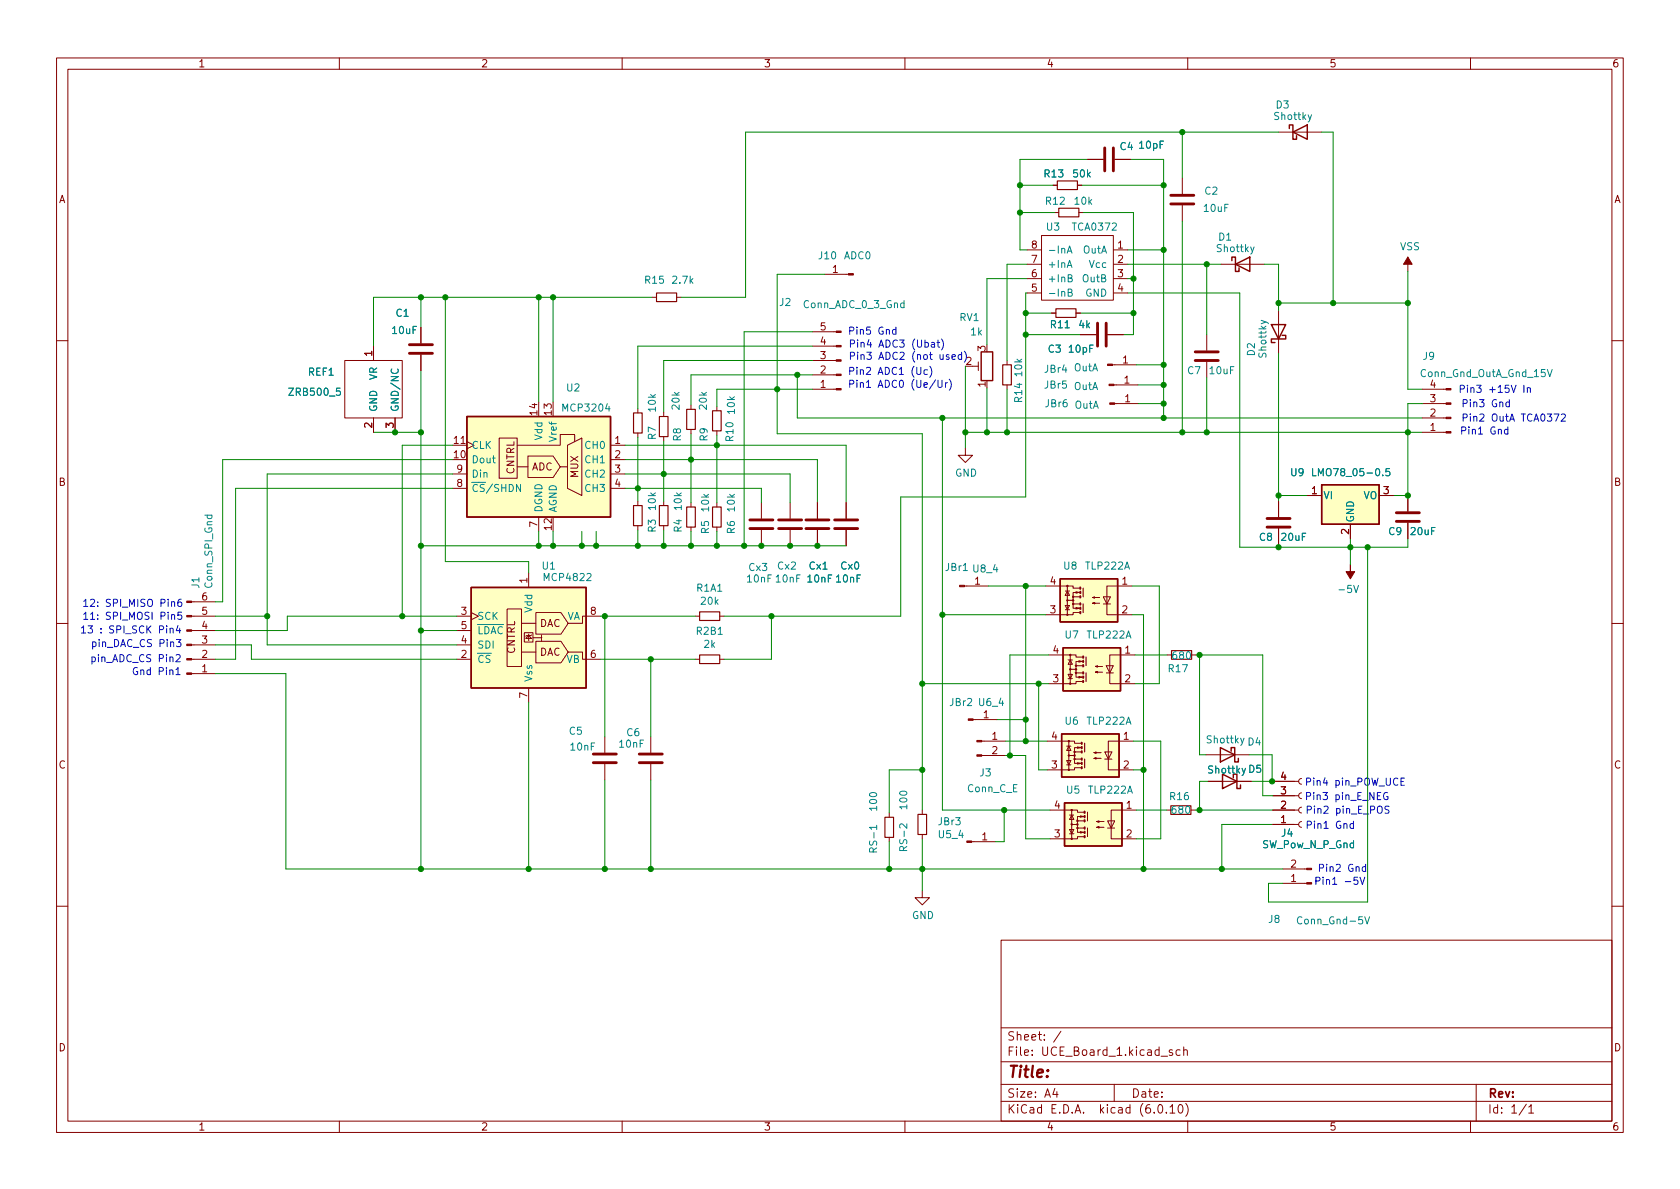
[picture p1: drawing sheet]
<svg xmlns="http://www.w3.org/2000/svg" width="297mm" height="210mm" viewBox="0 0 297 210" stroke-linecap="round" stroke-linejoin="round" font-family="sans-serif">
<g fill="none" stroke="#840000" stroke-width=".18">
<path d="M10 10.2h277v190.1h-277zM12 12.2h273v186.1h-273zM60 10.2v2M110 10.2v2M160 10.2v2M210 10.2v2M260 10.2v2M186.2 32.8h.7M186.4 37.6h.8M190.5 32.8h.8M190.8 37.6h.7M192.3 28.2h2.8"/>
<path d="M197.1 28.2h2.8M209 31.5v2.8M209 36.3v2.8M226.1 23.4h7.6M74.4 57.9v2.8M115.3 52.6h.8M119.6 52.6h.8M143.6 58.7h4.3M145.8 48.5h4.2M181.6 44.2h2.5M181.6 46.7h2.5M181.6 49.3h2.5"/>
<path d="M181.6 51.8h2.5M184.1 41.7h12.7v11.4h-12.7zM185.9 55.4h.8M190.2 55.4h.8M191 59.2h2.8M195.8 59.2h2.8M196.8 44.2h2.6M196.8 46.7h2.6M196.8 49.3h2.6M196.8 51.8h2.6M213.4 59.2v2.8M215.9 46.7h7.6"/>
<path d="M226.1 54.9v7.6M248.9 45.5v2.5M10 60.2h2M61 63.7h10.1v10.2h-10.1zM66 61.2v2.5M66 73.9v2.5M69.8 73.9v2.5M71.1 73.9h.1M74.4 62.7v2.8M80 78.7h2.5M82.5 78.1l1.3 .6-1.3 .7M88.3 77.5h3.1v7.1h-3.1z"/>
<path d="M100.3 78.7l2.6-1.2v10.1l-2.6-1.2zM101.6 78.1v-1.3h-2.5v1.9h-7.7M107.9 78.7h2.6M112.8 72.3v.7M112.8 76.6v.7M117.3 72.9v.8M117.3 77.2v.8M122.2 71.6v.8M122.2 75.9v.8M126.7 71.9v.7M126.7 76.2v.8M143.6 61.2h4.3"/>
<path d="M143.6 63.7h4.3M143.6 66.3h4.3M143.6 68.8h4.3M170.7 79.2v1.3h1.3l-1.3 1.3-1.3-1.3h1.3M172 64.8h1M173 64v1.5M178.1 63.7v.8M178.1 68.1v.7M196.7 64.5h4.2M197 68.1h4.2M197.1 71.4h4.2M213.4 64v2.8"/>
<path d="M251.5 71.4h4.2M251.5 68.8h4.2M251.5 73.9h4.2M251.5 76.4h4.2M285 60.2h2M80 83.8h2.5M80 86.4h2.5M91.4 82.5h1.9M93.3 80.6h4.5l1.3 1.9-1.3 1.9h-4.5zM95.2 91.4v2.6M99.1 82.5h1.2M107.9 81.3h2.6"/>
<path d="M107.9 83.8h2.6M107.9 86.4h2.6M112.8 88.6v.8M112.8 93v.7M117.3 88.6v.8M117.3 93v.7M122.2 88.9v.8M122.2 93.2v.8M126.7 88.9v.8M126.7 93.2v.8M134.6 88.9v2.8M134.6 93.7v2.8"/>
<path d="M139.7 88.9v2.8M139.7 93.7v2.8M144.5 88.9v2.8M144.5 93.7v2.8M149.6 88.9v2.8M149.6 93.7v2.8M226.1 88.6v2.8M226.1 93.5v2.8M231.1 87.6h2.6M238.8 92.7v2.5M243.8 87.6h2.6M248.9 87.6v2.8"/>
<path d="M248.9 92.5v2.7M10 110.2h2M33.9 116.6h4.2M33.9 109h4.2M33.9 114h4.2M33.9 111.5h4.2M33.9 106.4h4.2M33.9 119.1h4.2M80.8 116.6h2.5M80.8 109h2.5M80.8 114h2.5M80.8 111.5h2.5"/>
<path d="M83.3 108.3l1.3 .7-1.3 .6M89.7 107.7h2.5v10.2h-2.5zM92.2 110.2h2.5M92.2 115.3h2.5M92.7 111.9h1.5v1.6h-1.5zM93.5 112.4l.5 .5h-1zM93.5 101.3v2.6M93.5 112.1v1.2M94 112.3l-.1 .1h-.8l-.1 .1M94.7 113.4h4.5l1.3 1.9-1.3 1.9h-4.5zM94.7 108.3h4.5l1.3 1.9-1.3 1.9h-4.5zM95.8 112.3v.5h-1.6"/>
<path d="M95.8 112.6v.8M100.5 115.3h2.5v1.3h3.2M106.2 109h-3.2v1.2h-2.5M122.9 116.6h.8M122.9 109h.8M127.3 116.6h.7M127.3 109h.7M170.5 103.6h4.3M184.9 103.6h4.8v.4h1.2M185.4 115.8h4.8v.4h1.2M188.3 107.1h.8l-.4 .7zM188.3 107.8h.8"/>
<path d="M188.3 104.5h.8M188.7 104.5l.4 .8h-.8zM188.7 106.2h1M188.7 103.6v5.1M188.8 119.2h.8l-.4 .8zM188.8 116.7h.8M189.2 116.7l.4 .8h-.8zM189.2 118.4h1M189.2 115.8v5.1M189.7 106.8v.8h1.2M190.2 119v.8h1.2M190.2 107.4l.6 .2-.6 .1z"/>
<path d="M190.2 104.6l.6 .2-.6 .1zM190.8 119.6l.5 .2-.5 .1zM190.8 116.8l.5 .2-.5 .1zM190.9 104.8h-1.2v.7M190.9 108.3h-1.2v.4h-4.8M190.9 105.5h-1.2v1.3h1.2M191.4 117h-1.2v.7M191.4 117.7h-1.2v1.3h1.2M193.2 106.7l.3-.2v.3l-.3-.1h1.2M193.2 105.7l.3-.2v.3l-.3-.1h1.2M193.7 118.9l.4-.2v.3l-.4-.1h1.2M193.7 117.9l.4-.2v.3l-.4-.1h1.2"/>
<path d="M195.1 105.5h1.2l-.6 1.3zM195.1 106.8h1.2M195.6 117.7h1.2l-.6 1.3zM195.6 119h1.2M200.2 103.6h-4.5v5.1h4.5M200.7 115.8h-4.5v5.1h4.5M206.4 115.8h.7M210.7 115.8h.8M285 110.2h2M93.5 121.7v2.5M106.9 130.3v2.8M106.9 135.1v2.8"/>
<path d="M115.1 130.3v2.8M115.1 135.1v2.8M172.1 127.2h4.2M173.6 133.6h4.2M173.6 131.1h4.2M185.2 131.1h4.8v.3h1.1M188.6 134.5h.8l-.4 .7zM188.6 135.2h.8M188.6 131.9h.8M188.8 120h.8M189 131.9l.4 .8h-.8zM189 133.6h1"/>
<path d="M189 131.1v5M190 134.2v.8h1.1M190.5 134.9l.5 .1-.5 .1zM190.5 132.1l.5 .1-.5 .1zM191.1 132.2h-1.1v.8M191.1 135.8h-1.1v.3h-4.8M191.1 133h-1.1v1.2h1.1M191.4 120.5h-1.2v.4h-4.8M193.4 134.1l.4-.1v.2l-.4-.1h1.3M193.4 133.1l.4-.1v.2l-.4-.1h1.3M195.3 133h1.3l-.6 1.2zM195.3 134.2h1.3"/>
<path d="M200.4 131.1h-4.4v5h4.4M213.2 133.5h7.7M213.6 138.2h7.6M225 138.2h4.6M230.1 137.7l-.3 .1-.2 .4 .2 .3 .3 .2M157.2 143.8v.7M157.2 148.1v.7M163.1 157.5v1.2h1.2l-1.2 1.3-1.3-1.3h1.3M163.1 143.3v.7M163.1 147.6v.7M171.8 148.8h4.2M185.7 143.3h4.8v.3h1.1"/>
<path d="M189.1 146.7h.8l-.4 .7zM189.1 147.4h.8M189.1 144.1h.8M189.5 144.1l.4 .8h-.8zM189.5 145.8h1M189.5 143.3v5M190.5 146.4v.8h1.1M191 147.1l.5 .1-.5 .1zM191 144.3l.5 .1-.5 .1zM191.6 144.4h-1.1v.8M191.6 147.9h-1.1v.4h-4.8M191.6 145.2h-1.1v1.2h1.1"/>
<path d="M193.9 146.3l.4-.1v.2l-.4-.1h1.3M193.9 145.3l.4-.1v.2l-.4-.1h1.3M195.8 145.2h1.3l-.6 1.2zM195.8 146.4h1.3M200.9 143.3h-4.4v5h4.4M206.2 143.3h.8M210.6 143.3h.7M225 140.7h4.6M225 143.3h4.6M225 145.8h4.6M226.8 153.7h4.2M226.8 156.2h4.2"/>
<path d="M230.1 140.2l-.3 .2-.2 .3 .2 .4 .3 .1M230.1 142.7l-.3 .2-.2 .4 .2 .3 .3 .2M230.1 145.3l-.3 .1-.2 .4 .2 .4 .3 .1M10 160.2h2M177 166.3h108v32h-108zM285 160.2h2M60 198.3v2M110 198.3v2M160 198.3v2M177 194.8h108M177 191.8h108M177 187.8h108"/>
<path d="M177 181.8h108M186.5 192.5l-.4 1h1M186.9 193v1M187.6 182.4l-1.3 1.9M197 191.8v3M204.9 195.4l.2-.1a.81 .81 0 0 1 .6 .7 .81 .81 0 0 1-.3 .8h-.2a.81 .81 0 0 1-.6-.6 .81 .81 0 0 1 .3-.8zM206.2 196.7v.1M206.9 195.8l.4-.5v1.5M206.9 196.8h.8M207.3 185.7l-.4-.1-.2 .2 .1 .3 .5 .1v.4h-.6M208.5 195.4l.1-.1a.81 .81 0 0 1 .6 .7 .81 .81 0 0 1-.3 .8h-.1a.81 .81 0 0 1-.6-.6 .81 .81 0 0 1 .3-.8zM208.6 185.7l-.4-.1-.3 .3v.4l.2 .3h.5"/>
<path d="M209.3 185.8l.2-.2 .4 .1v.9M209.3 185.1v1.5M209.6 195.1a1.72 1.72 0 0 1 0 2.3M210 198.3v2M260 198.3v2M261 191.8v6.5M269.9 195.3l-1.3 1.9M270.3 195.8l.4-.5v1.5M270.3 196.8h.9"/>
<circle cx="188.7" cy="103.6" r=".13"/>
<circle cx="188.7" cy="106.2" r=".13"/>
<circle cx="188.7" cy="108.7" r=".13"/>
<circle cx="189.2" cy="118.4" r=".13"/>
<circle cx="189.2" cy="115.8" r=".13"/>
<circle cx="189.7" cy="106.2" r=".13"/>
<circle cx="189.7" cy="105.5" r=".13"/>
<circle cx="189.7" cy="106.8" r=".13"/>
<circle cx="190.2" cy="118.4" r=".13"/>
<circle cx="190.2" cy="119" r=".13"/>
<circle cx="190.2" cy="117.7" r=".13"/>
<circle cx="189" cy="136.1" r=".13"/>
<circle cx="189" cy="133.6" r=".13"/>
<circle cx="189" cy="131.1" r=".13"/>
<circle cx="189.2" cy="120.9" r=".13"/>
<circle cx="190" cy="133.6" r=".13"/>
<circle cx="190" cy="134.2" r=".13"/>
<circle cx="190" cy="133" r=".13"/>
<circle cx="189.5" cy="148.3" r=".13"/>
<circle cx="189.5" cy="145.8" r=".13"/>
<circle cx="189.5" cy="143.3" r=".13"/>
<circle cx="190.5" cy="145.8" r=".13"/>
<circle cx="190.5" cy="146.4" r=".13"/>
<circle cx="190.5" cy="145.2" r=".13"/>
</g>
<g fill="none" stroke="#840000" stroke-width=".2">
<path d="M186.9 32h3.6v1.5h-3.6zM187.2 36.8h3.6v1.5h-3.6zM116.1 51.8h3.5v1.5h-3.5zM186.7 54.6h3.5v1.5h-3.5zM112 73h1.5v3.6h-1.5zM116.6 73.7h1.5v3.5h-1.5zM121.4 72.4h1.5v3.5h-1.5zM126 72.6h1.5v3.6h-1.5zM177.3 64.5h1.5v3.6h-1.5zM112 89.4h1.5v3.6h-1.5zM116.6 89.4h1.5v3.6h-1.5zM121.4 89.7h1.5v3.5h-1.5z"/>
<path d="M126 89.7h1.5v3.5h-1.5zM123.7 115.8h3.6v1.5h-3.6zM123.7 108.2h3.6v1.5h-3.6zM191.5 104v1.5M191.5 106.8v1.5M192 116.2v1.5M192 119v1.5M207.1 115.1h3.6v1.5h-3.6zM191.8 131.4v1.6M191.8 134.2v1.6M156.5 144.5h1.5v3.6h-1.5zM162.3 144h1.5v3.6h-1.5z"/>
<path d="M192.3 143.6v1.6M192.3 146.4v1.5M207 142.5h3.6v1.5h-3.6z"/>
</g>
<g fill="#840000" stroke="#840000" stroke-width=".18">
<path d="M150 48.4h.9v.2h-.9z"/>
<path d="M196.2 71.2h.9v.3h-.9z"/>
<path d="M147.9 58.5h.8v.3h-.8z"/>
<path d="M147.9 61.1h.8v.2h-.8z"/>
<path d="M147.9 63.6h.8v.3h-.8z"/>
<path d="M147.9 66.2h.8v.2h-.8z"/>
<path d="M147.9 68.7h.8v.3h-.8z"/>
<path d="M195.8 64.4h.9v.2h-.9z"/>
<path d="M196.1 67.9h.9v.3h-.9z"/>
<path d="M33 106.3h.9v.2h-.9z"/>
<path d="M33 108.8h.9v.3h-.9z"/>
<path d="M33 111.4h.9v.2h-.9z"/>
<path d="M33 113.9h.9v.3h-.9z"/>
<path d="M33 116.5h.9v.2h-.9z"/>
<path d="M33 119h.9v.2h-.9z"/>
<path d="M171.2 127.1h.9v.3h-.9z"/>
<path d="M172.7 133.5h.9v.2h-.9z"/>
<path d="M172.7 130.9h.9v.3h-.9z"/>
<path d="M169.7 103.5h.8v.3h-.8z"/>
<path d="M248.9 45.5l.8 1.2h-1.5z"/>
<path d="M238.8 99.8v1.3h.7l-.7 1.3-.8-1.3h.8z"/>
<path d="M231 153.5h.9v.3h-.9z"/>
<path d="M231 156.1h.9v.2h-.9z"/>
<path d="M170.9 148.7h.9v.3h-.9z"/>
<path d="M255.7 68.7h.8v.3h-.8z"/>
<path d="M255.7 71.2h.8v.3h-.8z"/>
<path d="M255.7 73.8h.8v.2h-.8z"/>
<path d="M255.7 76.3h.8v.3h-.8z"/>
</g>
<g fill="none" stroke="#840000" stroke-width=".25">
<path d="M228 22.7v-.6h.6v2.5h.6v-.6M228.6 23.4l2.5-1.3v2.5zM217.8 46.1v-.6h.6v2.5h.7v-.6M218.4 46.7l2.6-1.2v2.5zM224.8 57.4h2.5l-1.2 2.5zM226.7 59.3h.6v.6h-2.5v.7h.6M82.5 73.7h25.4v17.7h-25.4zM173.5 62.2h2v5.1h-2zM233.7 85.7h10.1v7h-10.1zM83.3 103.9h20.3v17.8h-20.3zM187.5 102.4h10.1v7.6h-10.1zM188 114.5h10.1v7.7h-10.1z"/>
<path d="M187.7 129.8h10.2v7.6h-10.2zM215.8 132.2l2.5 1.3-2.5 1.2zM216.2 136.9l2.5 1.3-2.5 1.2zM217.7 132.8v-.6h.6v2.5h.6v-.6M218.1 137.5v-.6h.6v2.5h.6v-.6M188.2 142h10.2v7.6h-10.2z"/>
</g>
<g fill="none" stroke="#840000" stroke-width=".51">
<path d="M195.3 26.2v4M196.8 26.2v4M207 36.1h4.1M207 34.5h4.1M194.1 57.1v4.1M195.6 57.1v4.1M72.4 62.5h4.1M72.4 61h4.1M211.3 63.7h4.1M211.3 62.2h4.1M132.6 91.9h4.1M132.6 93.5h4.1"/>
<path d="M137.7 91.9h4M137.7 93.5h4M142.5 91.9h4.1M142.5 93.5h4.1M147.6 91.9h4M147.6 93.5h4M224 93.2h4.1M224 91.7h4.1M246.9 92.2h4.1M246.9 90.7h4.1M104.9 133.3h4.1M104.9 134.9h4.1"/>
<path d="M113 133.3h4.1M113 134.9h4.1"/>
</g>
<g fill="none" stroke="#008484" stroke-width=".18">
<path d="M231.9 20.3l-.4 1.1-.2 .2M188.7 47.3l.4-1.3 .4 1.3M188.7 44.8l.4-1.3 .4 1.3M188.8 44.4h.6M188.9 51.7h.5l.1-.2v-.3l-.6-.1v1.3h.5l.1-.1 .1-.3-.3-.3M188.9 49.2l.5-.1 .1-.2v-.2l-.6-.1v1.2h.5l.1-.1 .1-.3-.3-.2M221.7 43.7l-.4 1.1-.2 .1M223 56.6l1.1 .5 .2 .1M69.3 65.3a.6 .6 0 0 0 .4 .8 .6 .6 0 0 0 .7-.6l-.1-.2M273.6 65.3l.4 1.3 .4-1.3M232.1 82.9v1.2h.6M245.7 82.9h-.6l-.1 .6 .2-.2 .4 .1 .2 .2-.1 .4-.2 .1-.5-.1"/>
<path d="M220 130.5l-.5 1.2-.1 .1M155 145.9v.8M241.3 162.1l.4 1.3 .5-1.3"/>
</g>
<g fill="#ffffc2" stroke="#ffffc2" stroke-width=".18">
<path d="M83.3 103.9h20.3v17.8h-20.3z"/>
<path d="M82.5 73.7h25.4v17.7h-25.4z"/>
<path d="M187.7 129.8h10.2v7.6h-10.2z"/>
<path d="M188 114.5h10.1v7.7h-10.1z"/>
<path d="M187.5 102.4h10.1v7.6h-10.1z"/>
<path d="M188.2 142h10.2v7.6h-10.2z"/>
<path d="M233.7 85.7h10.1v7h-10.1z"/>
</g>
<g fill="none" stroke="#840000" stroke-width=".36">
<path d="M191 108.2v.3M191 107.4v.3M191 105.4v.3M191 104.6v.3M191 103.9v.2M191 106.7v.2M191.5 119.6v.3M191.5 117.6v.3M191.5 116.8v.3M191.5 116.1v.2M191.5 118.9v.2M191.3 135.6v.3"/>
<path d="M191.3 134.9v.2M191.3 132.8v.3M191.3 132.1v.2M191.3 131.3v.3M191.3 134.1v.3M191.5 120.4v.2M191.8 147.8v.3M191.8 147.1v.2M191.8 145v.3M191.8 144.3v.2M191.8 143.5v.3M191.8 146.3v.3"/>
</g>
<g fill="none" stroke="#0000c2" stroke-width=".18">
<path d="M158.4 58.3h-.4l-.2 .2 .1 .5h.5M158.4 57.8v1.3M166.5 59.9a1.46 1.46 0 0 1 0 2M164 65.4h-.4l-.2 .2 .1 .6h.5M164.4 64.8a1.46 1.46 0 0 1 0 1.9M164.7 60.6h.5v.8M165.2 60.9h-.4l-.2 .2 .2 .3 .4-.1M165.4 67.2l-1.1 1.6M165.7 60.5h.4M165.8 67.2v1.1l.3 .2h.2l.3-.2v-1.1M165.8 60.1v1.1l.3 .2M167.2 67.7v.8"/>
<path d="M167.5 67.7l-.3 .2M167.8 62.8l-.3-.1-.2 .2 .1 .2 .4 .1v.3h-.5M167.8 67.1a1.46 1.46 0 0 1 0 1.9M168.3 63.1l.6-.1v-.2l-.4-.1-.2 .2 .1 .6h.5M170 62.8l-.3-.1-.3 .2 .1 .6h.5M170 62.3v1.3M170.5 62.1a1.46 1.46 0 0 1 0 1.9M266.6 76l-.4-.1-.2 .3 .1 .5h.5M266.6 75.5v1.3M266.9 71.2l-.4-.1-.2 .2 .1 .6h.5M266.9 70.7v1.2M269.4 68.1v1.3"/>
<path d="M270 68.7l.2-.2 .3 .1 .1 .8M270 68.5v.9M274.8 73.2h.8l-.5 1.3M276.1 73.3l.4-.1 .3 .4-.8 .9h.8M30.1 111.2l.2-.1 .3 .1v.7M30.1 111.1v.8M30.3 106.5l.2-.1 .3 .1 .1 .7M30.3 108.8l.2-.1h.3l.1 .8M31.1 118.4l.4-.4v1.3M31.1 119.3h.7M31.1 115.9l.5-.1 .3 .3-.8 .9h.8M31.2 113.1h.8l-.4 .5 .3 .1v.5l-.2 .2-.5-.2"/>
<path d="M31.5 110.6l-.3 .9h.8M31.8 111.1v.8M32 106h-.3a.85 .85 0 0 0 0 1.2l.4-.1 .1-.4-.3-.2h-.2l-.3 .2M32.1 108.3h-.6l-.1 .6 .2-.2 .4 .1 .2 .2-.1 .4-.2 .1-.5-.1M247.7 138.2h.4M248.3 137.6h-.6v1.3h.6M239.3 145.7l-.4-.1-.2 .3 .1 .5h.5M239.3 145.2v1.3M240 155.1h-.6v.6l.2-.1 .4 .1 .1 .1-.1 .5-.1 .1-.5-.1M240.5 155.1l.4 1.3 .4-1.3M241.5 153.3h-.4l-.2 .2 .1 .5h.5M241.5 152.8v1.3"/>
<path d="M245.3 140.2a.59 .59 0 0 0-.7 .6 .59 .59 0 0 0 .7 .5l.1-.4h-.2M245.6 142.6l-.5-.1-.2 .3 .1 .3 .5 .2v.4l-.2 .1h-.4"/>
</g>
<g fill="none" stroke="#008400" stroke-width=".18">
<path d="M180.3 37.6h6.1M180.3 32.8h5.9M191.3 32.8h14.4M191.5 37.6h8.9v21.6h-1.8M192.3 28.2h-12v16h1.3M199.9 28.2h5.8v45.7M209 23.4v8.1M209 39.1v37.3M226.1 23.4h-94.3v29.2h-11.4M233.7 23.4h2v30.2M74.4 52.6v5.3M78.7 52.6v46.7h14.8v2"/>
<path d="M95.2 52.6v18.5M97.8 52.6v18.5M115.3 52.6h-49.3v8.6M143.6 58.7h-12v37.8M145.8 48.5h-8.4v28.2h25.7v66.6M181.4 59.2h9.6M181.4 55.4h4.5M181.6 51.8h-.2v36.1h-22.1v21.1h-31.3M181.6 49.3h-7.1v11.7M181.6 46.7h-3.5v17M191 55.4h9.4M199.4 44.2h6.3"/>
<path d="M199.4 49.3h1M199.4 46.7h16.5M199.4 51.8h19.8v45h29.7v-1.6M213.4 46.7v12.5M223.5 46.7h2.6v8.2M226.1 53.6h22.8M248.9 48v20.8h2.6M66 76.4h8.4M74.4 65.5v88.2M80 78.7h-8.9v30.3M110.5 78.7h39.1v10.2M112.8 77.3v11.3"/>
<path d="M117.3 78v10.6M122.2 76.7v12.2M126.7 77v11.9M141 66.3v7.6h110.5M143.6 61.2h-30.8v11.1M143.6 63.7h-26.3v9.2M143.6 66.3h-21.4v5.3M143.6 68.8h-16.9v3.1M166.6 73.9v69.4h19.1M170.7 76.4h80.8M170.7 64.8v14.4M174.5 68.6v7.8"/>
<path d="M178.1 68.8v7.6M200.9 64.5h4.8M201.2 68.1h4.5M201.3 71.4h4.4M213.4 66.8v9.6M226.1 62.5v26.1M251.5 71.4h-2.6v16.2h-2.5M74.4 96.5h75.2M80 86.4h-38.3v30.2h-3.6M80 83.8h-32.8v30.2h33.6M80 81.3h-40.6v25.1h-1.3M95.2 94v2.5"/>
<path d="M97.8 94v2.5M102.9 94v2.5M105.4 94v2.5M110.5 81.3h34v7.6M110.5 83.8h29.2v5.1M110.5 86.4h24.1v2.5M112.8 93.7v2.8M117.3 93.7v2.8M122.2 94v2.5M126.7 94v2.5M226.1 96.3v.5M226.1 87.6h5"/>
<path d="M238.8 95.2v4.6M241.8 96.8v62.7h-17.5v-3.3h2.5M38.1 114h6.3v2.6h36.4M38.1 119.1h12.4v34.6h176.3M38.1 109h9.1M74.4 111.5h6.4M80.8 109h-30v2.5h-12.7M106.2 116.6h16.7M106.2 109h16.7M106.9 109v21.3M115.1 116.6v13.7M136.4 109v7.6h-8.4"/>
<path d="M166.6 108.7h18.3M174.8 103.6h10.1M181.4 103.6v27.5M185.4 115.8h-6.8v17.8M200.2 103.6h4.8v17.3h-4.3M200.2 108.7h2v45M200.7 115.8h5.7M211.5 115.8h11.8v24.9h1.7M212.1 115.8v17.7h1.1M93.5 124.2v29.5M106.9 137.9v15.8M115.1 137.9v15.8"/>
<path d="M163.1 120.9h22.3M163.1 136.1h-5.9v7.7M176.3 127.2h5.1M177.8 133.6h3.6v14.7h4.3M177.8 131.1h7.4M183.6 120.9v15.2h1.6M200.4 131.1h4.8v17.2h-4.3M200.4 136.1h1.8M213.6 138.2h-1.5v5.1M220.9 133.5h4v4.7M221.2 138.2h3.8M157.2 148.8v4.9"/>
<path d="M163.1 148.3v9.2M177.5 143.3v5.5h-1.5M200.9 143.3h5.3M211.3 143.3h13.7M225 145.8h-9v7.9"/>
</g>
<g fill="#008400" stroke="#008400" stroke-width=".18">
<circle cx="126.7" cy="78.7" r=".46"/>
<circle cx="141" cy="66.3" r=".46"/>
<circle cx="137.4" cy="68.8" r=".46"/>
<circle cx="106.9" cy="109" r=".46"/>
<circle cx="115.1" cy="116.6" r=".46"/>
<circle cx="95.2" cy="96.5" r=".46"/>
<circle cx="74.4" cy="111.5" r=".46"/>
<circle cx="102.9" cy="96.5" r=".46"/>
<circle cx="71.1" cy="109" r=".46"/>
<circle cx="105.4" cy="96.5" r=".46"/>
<circle cx="106.9" cy="153.7" r=".46"/>
<circle cx="115.1" cy="153.7" r=".46"/>
<circle cx="93.5" cy="153.7" r=".46"/>
<circle cx="74.4" cy="153.7" r=".46"/>
<circle cx="97.8" cy="52.6" r=".46"/>
<circle cx="74.4" cy="52.6" r=".46"/>
<circle cx="95.2" cy="52.6" r=".46"/>
<circle cx="78.7" cy="52.6" r=".46"/>
<circle cx="112.8" cy="96.5" r=".46"/>
<circle cx="74.4" cy="76.4" r=".46"/>
<circle cx="97.8" cy="96.5" r=".46"/>
<circle cx="74.4" cy="96.5" r=".46"/>
<circle cx="47.2" cy="109" r=".46"/>
<circle cx="69.8" cy="76.4" r=".46"/>
<circle cx="134.6" cy="96.5" r=".46"/>
<circle cx="136.4" cy="109" r=".46"/>
<circle cx="144.5" cy="96.5" r=".46"/>
<circle cx="139.7" cy="96.5" r=".46"/>
<circle cx="122.2" cy="81.3" r=".46"/>
<circle cx="126.7" cy="96.5" r=".46"/>
<circle cx="131.6" cy="96.5" r=".46"/>
<circle cx="112.8" cy="86.4" r=".46"/>
<circle cx="122.2" cy="96.5" r=".46"/>
<circle cx="117.3" cy="83.8" r=".46"/>
<circle cx="117.3" cy="96.5" r=".46"/>
<circle cx="205.7" cy="32.8" r=".46"/>
<circle cx="200.4" cy="49.3" r=".46"/>
<circle cx="205.7" cy="44.2" r=".46"/>
<circle cx="200.4" cy="55.4" r=".46"/>
<circle cx="180.3" cy="37.6" r=".46"/>
<circle cx="180.3" cy="32.8" r=".46"/>
<circle cx="166.6" cy="108.7" r=".46"/>
<circle cx="181.4" cy="103.6" r=".46"/>
<circle cx="178.1" cy="76.4" r=".46"/>
<circle cx="174.5" cy="76.4" r=".46"/>
<circle cx="170.7" cy="76.4" r=".46"/>
<circle cx="166.6" cy="73.9" r=".46"/>
<circle cx="181.4" cy="127.2" r=".46"/>
<circle cx="181.4" cy="131.1" r=".46"/>
<circle cx="163.1" cy="120.9" r=".46"/>
<circle cx="183.6" cy="120.9" r=".46"/>
<circle cx="177.5" cy="143.3" r=".46"/>
<circle cx="178.6" cy="133.6" r=".46"/>
<circle cx="209" cy="76.4" r=".46"/>
<circle cx="213.4" cy="76.4" r=".46"/>
<circle cx="235.7" cy="53.6" r=".46"/>
<circle cx="226.1" cy="53.6" r=".46"/>
<circle cx="205.7" cy="64.5" r=".46"/>
<circle cx="209" cy="23.4" r=".46"/>
<circle cx="213.4" cy="46.7" r=".46"/>
<circle cx="202.2" cy="136.1" r=".46"/>
<circle cx="212.1" cy="115.8" r=".46"/>
<circle cx="216" cy="153.7" r=".46"/>
<circle cx="224.9" cy="138.2" r=".46"/>
<circle cx="202.2" cy="153.7" r=".46"/>
<circle cx="163.1" cy="136.1" r=".46"/>
<circle cx="157.2" cy="153.7" r=".46"/>
<circle cx="163.1" cy="153.7" r=".46"/>
<circle cx="212.1" cy="143.3" r=".46"/>
<circle cx="241.8" cy="96.8" r=".46"/>
<circle cx="238.8" cy="96.8" r=".46"/>
<circle cx="248.9" cy="76.4" r=".46"/>
<circle cx="248.9" cy="53.6" r=".46"/>
<circle cx="226.1" cy="96.8" r=".46"/>
<circle cx="248.9" cy="87.6" r=".46"/>
<circle cx="226.1" cy="87.6" r=".46"/>
<circle cx="205.7" cy="71.4" r=".46"/>
<circle cx="205.7" cy="73.9" r=".46"/>
<circle cx="181.4" cy="59.2" r=".46"/>
<circle cx="181.4" cy="55.4" r=".46"/>
<circle cx="205.7" cy="68.1" r=".46"/>
</g>
<text font-size="2.8" fill="#840000" x="178" y="190.6">Title:</text>
<g font-size="2.1" fill="#840000">
<text x="178" y="184">Sheet: /</text>
<text x="178" y="186.7">File: UCE_Board_1.kicad_sch</text>
<text x="178" y="196.9">KiCad E.D.A. kicad (6.0.10)</text>
<text x="178" y="194.1">Size: A4</text>
<text x="200" y="194.1">Date:</text>
<text x="263" y="194.1">Rev:</text>
<text x="263" y="196.9">Id: 1/1</text>
</g>
<g font-size="1.8" fill="#840000">
<text x="35" y="11.9">1</text>
<text x="85" y="11.9">2</text>
<text x="135" y="11.9">3</text>
<text x="185" y="11.9">4</text>
<text x="235" y="11.9">5</text>
<text x="285" y="11.9">6</text>
<text x="10.3" y="35.9">A</text>
<text x="285.3" y="35.9">A</text>
<text x="182.4" y="46.5">7</text>
<text x="182.4" y="43.9">8</text>
<text x="197.6" y="43.9">1</text>
<text x="197.6" y="46.5">2</text>
<text x="147.2" y="48.3">1</text>
<text x="182.4" y="51.6">5</text>
<text x="182.4" y="49">6</text>
<text x="197.6" y="49">3</text>
<text x="197.6" y="51.6">4</text>
<text x="145.1" y="58.4">5</text>
<text x="65.8" y="63" transform="rotate(-90 65.8 63)">1</text>
<text x="145.1" y="63.5">3</text>
<text x="145.1" y="61">4</text>
<text x="170.8" y="64.5">2</text>
<text x="174.2" y="62.1" transform="rotate(-90 174.2 62.1)">3</text>
<text x="198.5" y="64.3">1</text>
<text x="145.1" y="68.6">1</text>
<text x="145.1" y="66">2</text>
<text x="174.2" y="68.4" transform="rotate(-90 174.2 68.4)">1</text>
<text x="198.8" y="67.8">1</text>
<text x="198.9" y="71.1">1</text>
<text x="252.9" y="71.1">3</text>
<text x="252.9" y="68.6">4</text>
<text x="65.8" y="75.7" transform="rotate(-90 65.8 75.7)">2</text>
<text x="69.6" y="75.7" transform="rotate(-90 69.6 75.7)">3</text>
<text x="95" y="73.4" transform="rotate(-90 95 73.4)">14</text>
<text x="97.5" y="73.4" transform="rotate(-90 97.5 73.4)">13</text>
<text x="252.9" y="76.2">1</text>
<text x="252.9" y="73.7">2</text>
<text x="80.3" y="81">10</text>
<text x="80.3" y="78.5">11</text>
<text x="80.8" y="83.6">9</text>
<text x="90.9" y="83.9" transform="rotate(-90 90.9 83.9)">CNTRL</text>
<text x="94" y="83.2">ADC</text>
<text x="108.7" y="78.5">1</text>
<text x="108.7" y="81">2</text>
<text x="108.7" y="83.6">3</text>
<text x="10.3" y="85.9">B</text>
<text x="80.8" y="86.1">8</text>
<text x="102.2" y="84.5" transform="rotate(-90 102.2 84.5)">MUX</text>
<text x="108.7" y="86.1">4</text>
<text x="231.9" y="87.4">1</text>
<text x="244.6" y="87.4">3</text>
<text x="285.3" y="85.9">B</text>
<text x="95" y="93.2" transform="rotate(-90 95 93.2)">7</text>
<text x="97.5" y="93.7" transform="rotate(-90 97.5 93.7)">12</text>
<text x="238.5" y="94.5" transform="rotate(-90 238.5 94.5)">2</text>
<text x="35.7" y="106.2">6</text>
<text x="93.2" y="103.1" transform="rotate(-90 93.2 103.1)">1</text>
<text x="172.4" y="103.4">1</text>
<text x="185.7" y="103.4">4</text>
<text x="198.4" y="103.4">1</text>
<text x="35.7" y="113.8">3</text>
<text x="35.7" y="111.2">4</text>
<text x="35.7" y="108.7">5</text>
<text x="81.6" y="108.7">3</text>
<text x="81.6" y="113.8">4</text>
<text x="81.6" y="111.2">5</text>
<text x="95.4" y="110.9">DAC</text>
<text x="104.4" y="108.7">8</text>
<text x="185.7" y="108.5">3</text>
<text x="198.4" y="108.5">2</text>
<text x="35.7" y="118.9">1</text>
<text x="35.7" y="116.3">2</text>
<text x="81.6" y="116.3">2</text>
<text x="91.1" y="115.7" transform="rotate(-90 91.1 115.7)">CNTRL</text>
<text x="95.4" y="115.9">DAC</text>
<text x="104.4" y="116.3">6</text>
<text x="186.2" y="115.6">4</text>
<text x="198.9" y="115.6">1</text>
<text x="93.2" y="123.4" transform="rotate(-90 93.2 123.4)">7</text>
<text x="186.2" y="120.6">3</text>
<text x="198.9" y="120.6">2</text>
<text x="173.9" y="127">1</text>
<text x="175.4" y="130.8">1</text>
<text x="185.9" y="130.8">4</text>
<text x="198.6" y="130.8">1</text>
<text x="10.3" y="135.9">C</text>
<text x="175.4" y="133.3">2</text>
<text x="185.9" y="135.9">3</text>
<text x="198.6" y="135.9">2</text>
<text x="226.5" y="137.9">4</text>
<text x="285.3" y="135.9">C</text>
<text x="186.5" y="143">4</text>
<text x="199.2" y="143">1</text>
<text x="226.5" y="143">2</text>
<text x="226.5" y="140.5">3</text>
<text x="173.6" y="148.6">1</text>
<text x="186.5" y="148.1">3</text>
<text x="199.2" y="148.1">2</text>
<text x="226.5" y="145.5">1</text>
<text x="228.2" y="156">1</text>
<text x="228.2" y="153.4">2</text>
<text x="10.3" y="185.9">D</text>
<text x="285.3" y="185.9">D</text>
<text x="35" y="199.9">1</text>
<text x="85" y="199.9">2</text>
<text x="135" y="199.9">3</text>
<text x="185" y="199.9">4</text>
<text x="235" y="199.9">5</text>
<text x="285" y="199.9">6</text>
</g>
<g font-size="1.8" fill="#008484">
<text x="225.4" y="21.2">Shottky</text>
<text x="225.6" y="19.2">D3</text>
<text x="198.1" y="26.5">C4</text>
<text x="201.5" y="26.3">10pF</text>
<text x="184.7" y="31.4">R13</text>
<text x="189.8" y="31.4">50k</text>
<text x="213" y="34.4">C2</text>
<text x="185" y="36.2">R12</text>
<text x="185.1" y="40.8">U3</text>
<text x="189.8" y="40.8">TCA0372</text>
<text x="190.1" y="36.2">10k</text>
<text x="212.9" y="37.5">10uF</text>
<text x="144.8" y="45.8">J10</text>
<text x="149.2" y="45.8">ADC0</text>
<text x="185.2" y="47.4">+InA</text>
<text x="185.2" y="44.8">-InA</text>
<text x="191.5" y="44.8">OutA</text>
<text x="192.7" y="47.4">Vcc</text>
<text x="215.2" y="44.6">Shottky</text>
<text x="215.5" y="42.5">D1</text>
<text x="247.5" y="44.2">VSS</text>
<text x="114.1" y="50.2">R15</text>
<text x="119" y="50.2">2.7k</text>
<text x="185.2" y="52.4">-InB</text>
<text x="185.2" y="49.9">+InB</text>
<text x="191.5" y="49.9">OutB</text>
<text x="191.9" y="52.4">GND</text>
<text x="69.4" y="59">10uF</text>
<text x="70" y="56">C1</text>
<text x="137.9" y="54.1">J2</text>
<text x="142.1" y="54.5">Conn_ADC_0_3_Gnd</text>
<text x="169.7" y="56.8">RV1</text>
<text x="171.7" y="59.3">1k</text>
<text x="185.8" y="58">R11</text>
<text x="190.8" y="58">4k</text>
<text x="184.7" y="65.9">JBr4</text>
<text x="185.4" y="62.4">C3</text>
<text x="189.1" y="62.4">10pF</text>
<text x="189.9" y="65.7">OutA</text>
<text x="221.9" y="62.9" transform="rotate(-90 221.9 62.9)">D2</text>
<text x="223.9" y="63.2" transform="rotate(-90 223.9 63.2)">Shottky</text>
<text x="251.6" y="63.6">J9</text>
<text x="51.4" y="70">ZRB500_5</text>
<text x="54.5" y="66.4">REF1</text>
<text x="66.7" y="67.2" transform="rotate(-90 66.7 67.2)">VR</text>
<text x="100.2" y="69.2">U2</text>
<text x="180.7" y="71.1" transform="rotate(-90 180.7 71.1)">R14</text>
<text x="180.7" y="66.5" transform="rotate(-90 180.7 66.5)">10k</text>
<text x="184.7" y="68.7">JBr5</text>
<text x="189.9" y="69">OutA</text>
<text x="210" y="66.2">C7</text>
<text x="214" y="66.2">10uF</text>
<text x="251.3" y="66.7">Conn_Gnd_OutA_Gnd_15V</text>
<text x="66.7" y="72.9" transform="rotate(-90 66.7 72.9)">GND</text>
<text x="70.5" y="72.9" transform="rotate(-90 70.5 72.9)">GND/NC</text>
<text x="95.9" y="77.8" transform="rotate(-90 95.9 77.8)">Vdd</text>
<text x="98.4" y="77.9" transform="rotate(-90 98.4 77.9)">Vref</text>
<text x="99.7" y="72.8">MCP3204</text>
<text x="116" y="77.7" transform="rotate(-90 116 77.7)">R7</text>
<text x="116" y="72.7" transform="rotate(-90 116 72.7)">10k</text>
<text x="120.1" y="72.3" transform="rotate(-90 120.1 72.3)">20k</text>
<text x="120.4" y="78" transform="rotate(-90 120.4 78)">R8</text>
<text x="125" y="72.3" transform="rotate(-90 125 72.3)">20k</text>
<text x="125.1" y="78" transform="rotate(-90 125.1 78)">R9</text>
<text x="129.7" y="78" transform="rotate(-90 129.7 78)">R10</text>
<text x="129.9" y="73.1" transform="rotate(-90 129.9 73.1)">10k</text>
<text x="184.9" y="72">JBr6</text>
<text x="190" y="72.3">OutA</text>
<text x="83.3" y="81.9">Dout</text>
<text x="83.3" y="79.4">CLK</text>
<text x="103.7" y="79.4">CH0</text>
<text x="103.7" y="81.9">CH1</text>
<text x="83.3" y="87">~{CS}/SHDN</text>
<text x="83.3" y="84.4">Din</text>
<text x="103.7" y="84.4">CH2</text>
<text x="103.7" y="87">CH3</text>
<text x="168.8" y="84.3">GND</text>
<text x="228.2" y="84.2">U9</text>
<text x="232.9" y="84.2">LMO78_05-0.5</text>
<text x="233.9" y="88.3">VI</text>
<text x="241" y="88.3">VO</text>
<text x="95.9" y="90.7" transform="rotate(-90 95.9 90.7)">DGND</text>
<text x="98.4" y="90.7" transform="rotate(-90 98.4 90.7)">AGND</text>
<text x="116" y="94.1" transform="rotate(-90 116 94.1)">R3</text>
<text x="116" y="90.1" transform="rotate(-90 116 90.1)">10k</text>
<text x="120.5" y="94.1" transform="rotate(-90 120.5 94.1)">R4</text>
<text x="120.5" y="90.1" transform="rotate(-90 120.5 90.1)">10k</text>
<text x="125.3" y="94.3" transform="rotate(-90 125.3 94.3)">R5</text>
<text x="125.3" y="90.4" transform="rotate(-90 125.3 90.4)">10k</text>
<text x="129.9" y="94.3" transform="rotate(-90 129.9 94.3)">R6</text>
<text x="129.9" y="90.4" transform="rotate(-90 129.9 90.4)">10k</text>
<text x="222.7" y="95.6">C8</text>
<text x="226.7" y="95.6">20uF</text>
<text x="239.4" y="92.5" transform="rotate(-90 239.4 92.5)">GND</text>
<text x="245.6" y="94.6">C9</text>
<text x="249.5" y="94.6">20uF</text>
<text x="95.9" y="100.7">U1</text>
<text x="132.4" y="101">Cx3</text>
<text x="137.5" y="100.7">Cx2</text>
<text x="143.1" y="100.7">Cx1</text>
<text x="148.7" y="100.7">Cx0</text>
<text x="167.2" y="101">JBr1</text>
<text x="172.1" y="101.2">U8_4</text>
<text x="188.1" y="100.7">U8</text>
<text x="192" y="100.7">TLP222A</text>
<text x="35.2" y="104" transform="rotate(-90 35.2 104)">J1</text>
<text x="37.5" y="103.9" transform="rotate(-90 37.5 103.9)">Conn_SPI_Gnd</text>
<text x="96.4" y="102.7">MCP4822</text>
<text x="123.2" y="104.6">R1A1</text>
<text x="124" y="106.9">20k</text>
<text x="132.2" y="103">10nF 10nF</text>
<text x="142.8" y="103">10nF 10nF</text>
<text x="237" y="104.8">-5V</text>
<text x="84.3" y="109.6">SCK</text>
<text x="84.3" y="112.1">~{LDAC}</text>
<text x="94.1" y="108.2" transform="rotate(-90 94.1 108.2)">Vdd</text>
<text x="100.2" y="109.6">VA</text>
<text x="123.2" y="112.2">R2B1</text>
<text x="188.4" y="112.9">U7</text>
<text x="192.3" y="112.9">TLP222A</text>
<text x="84.3" y="117.2">~{CS}</text>
<text x="84.3" y="114.7">SDI</text>
<text x="100.2" y="117.2">VB</text>
<text x="124.5" y="114.5">2k</text>
<text x="206.7" y="118.9">R17</text>
<text x="207.4" y="116.6">680</text>
<text x="94.1" y="120.6" transform="rotate(-90 94.1 120.6)">Vss</text>
<text x="168" y="124.8">JBr2</text>
<text x="173.1" y="124.8">U6_4</text>
<text x="100.7" y="129.9">C5</text>
<text x="110.8" y="130.2">C6</text>
<text x="188.4" y="128.1">U6</text>
<text x="192.3" y="128.1">TLP222A</text>
<text x="213.4" y="131.4">Shottky</text>
<text x="220.7" y="131.8">D4</text>
<text x="100.9" y="132.7">10nF</text>
<text x="109.6" y="132.2">10nF</text>
<text x="173.3" y="137.3">J3</text>
<text x="213.7" y="136.8">Shottky D5</text>
<text x="155.1" y="143.2" transform="rotate(-90 155.1 143.2)">100</text>
<text x="160.4" y="142.9" transform="rotate(-90 160.4 142.9)">100</text>
<text x="171" y="140.1">Conn_C_E</text>
<text x="188.6" y="140.3">U5</text>
<text x="192.6" y="140.3">TLP222A</text>
<text x="206.9" y="141.5">R16</text>
<text x="207.3" y="143.9">680</text>
<text x="165.9" y="145.9">JBr3</text>
<text x="166" y="148.2">U5_4</text>
<text x="223.2" y="150">SW_Pow_N_P_Gnd</text>
<text x="226.6" y="147.9">J4</text>
<text x="155.1" y="150.3" transform="rotate(-90 155.1 150.3)">RS-1</text>
<text x="160.4" y="150.1" transform="rotate(-90 160.4 150.1)">RS-2</text>
<text x="161.2" y="162.5">GND</text>
<text x="224.3" y="163.2">J8</text>
<text x="229.8" y="163.4">Conn_Gnd-5V</text>
</g>
<g font-size="1.8" fill="#0000c2">
<text x="149.9" y="59.2">Pin5 Gnd</text>
<text x="150" y="63.6">Pin3 ADC2 (not used)</text>
<text x="150" y="61.5">Pin4 ADC3 (Ubat)</text>
<text x="149.9" y="66.3">Pin2 ADC1 (Uc)</text>
<text x="149.9" y="68.6">Pin1 ADC0 (Ue/Ur)</text>
<text x="257.8" y="69.5">Pin3 +15V In</text>
<text x="258.3" y="72">Pin3 Gnd</text>
<text x="258.1" y="76.8">Pin1 Gnd</text>
<text x="258.3" y="74.5">Pin2 OutA TCA0372</text>
<text x="14.5" y="107.3">12: SPI_MISO Pin6</text>
<text x="14.1" y="112">13 : SPI_SCK Pin4</text>
<text x="14.5" y="109.6">11: SPI_MOSI Pin5</text>
<text x="15.9" y="117.1">pin_ADC_CS Pin2</text>
<text x="16" y="114.4">pin_DAC_CS Pin3</text>
<text x="23.2" y="119.4">Gnd Pin1</text>
<text x="230.6" y="141.5">Pin3 pin_E_NEG</text>
<text x="230.6" y="138.9">Pin4 pin_POW_UCE</text>
<text x="230.8" y="143.9">Pin2 pin_E_POS</text>
<text x="230.8" y="146.5">Pin1 Gnd</text>
<text x="232.9" y="154.2">Pin2 Gnd</text>
<text x="232.3" y="156.5">Pin1 -5V</text>
</g>
</svg>
